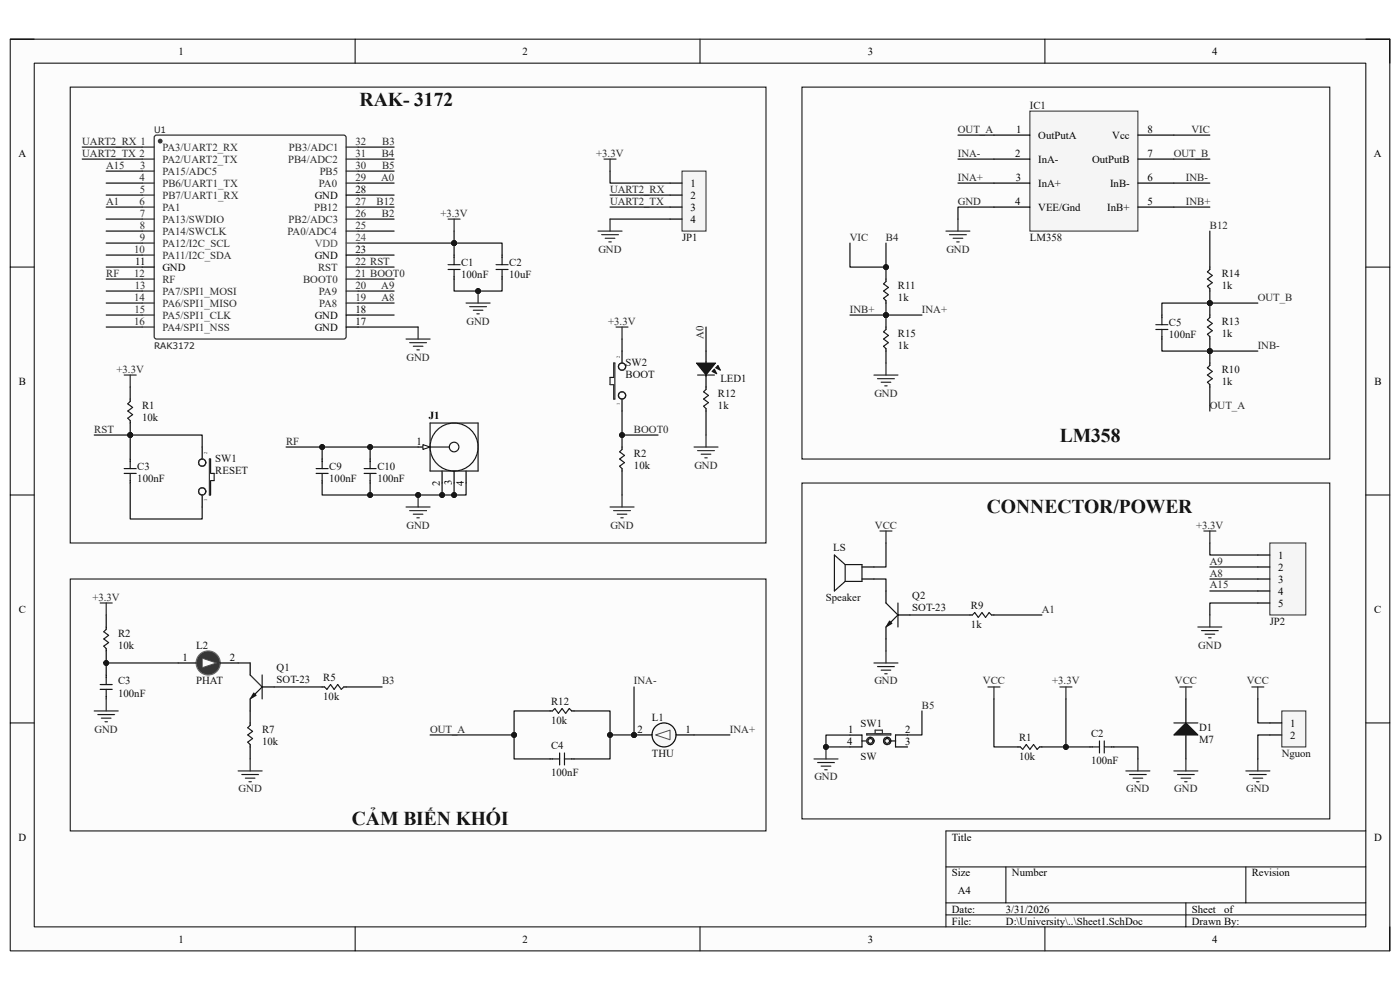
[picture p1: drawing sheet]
<svg xmlns="http://www.w3.org/2000/svg" width="297mm" height="210mm" viewBox="0 0 297 210" stroke-linecap="round" stroke-linejoin="round" font-family="sans-serif">
<path d="M2.2 8.3h292.7v193.4h-292.7z" fill-rule="evenodd" fill="#fcfcfc"/>
<path d="M2.2 8.3h292.7v193.4h-292.7z" fill="none" stroke="#000" stroke-width=".21"/>
<path d="M7.3 13.4h282.5v183.2h-282.5z" fill-rule="evenodd" fill="#fcfcfc"/>
<g fill="none" stroke="#000" stroke-width=".21">
<path d="M2.2 8.3h5.1M7.3 13.4h282.5v183.2h-282.5zM14.9 18.5h147.6v96.7h-147.6zM75.3 8.3v5.1M148.5 8.3v5.1M170.1 18.5h112v78.9h-112zM221.7 8.3v5.1M289.8 8.3h5.1v5.1M2.2 56.7h5.1M289.8 56.7h5.1M2.2 105h5.1M289.8 105h5.1"/>
<path d="M14.9 122.8h147.6v53.5h-147.6zM2.2 153.4h5.1M289.8 153.4h5.1M289.8 176.3h-89.1v20.3M75.3 196.6v5.1M148.5 196.6v5.1M200.7 183.9h89.1M200.7 191.5h89.1M200.7 194.1h89.1M213.4 183.9v7.6M221.7 196.6v5.1M251.6 191.5v5.1"/>
<path d="M264.3 183.9v7.6M294.9 196.6v5.1"/>
</g>
<path d="M95.1 57.2h2.5M95.1 56.1h2.5M96.3 54.6v1.5M96.3 57.2v1.5M105.2 57.2h2.6M105.2 56.1h2.6M106.5 54.6v1.5M106.5 57.2v1.5" fill="none" stroke="#1c1c1c" stroke-width=".25"/>
<path d="M96.3 54.1v.5M96.3 58.7v.5M106.5 54.1v.5M106.5 58.7v.5" fill="none" stroke="#000" stroke-width=".25"/>
<path d="M95.1 46.5h2.5M96.3 46.5v2.5M98.9 64.3h5.1M99.6 65.1h3.6M100.4 65.8h2M101.2 66.6h.5M101.4 61.7v2.6" fill="none" stroke="#262626" stroke-width=".25"/>
<circle cx="101.4" cy="61.7" r=".51" fill="#0e0e0e"/>
<circle cx="101.4" cy="61.7" r=".51" fill="none" stroke="#0e0e0e" stroke-width=".21"/>
<g fill="none" stroke="#1c1c1c" stroke-width=".25">
<circle cx="96.3" cy="94.8" r="5.1"/>
<circle cx="96.3" cy="94.8" r="1.02"/>
</g>
<path d="M88.7 94.8h2.5" fill="none" stroke="#000" stroke-width=".25"/>
<path d="M89.7 94.3l1.5 .5-1.5 .5z" fill="#fbfbfb"/>
<path d="M89.7 94.3l1.5 .5-1.5 .5z" fill="none" stroke="#000" stroke-width=".21"/>
<path d="M68.3 97.4v.5M78.5 97.4v.5M93.8 99.9v2.6M96.3 99.9v2.6M98.9 99.9v2.6M68.3 102v.5M78.5 102v.5" fill="none" stroke="#000" stroke-width=".25"/>
<path d="M67.1 99.4h2.5M68.3 97.9v1.5M77.2 99.4h2.6M78.5 97.9v1.5M91.2 89.7h10.2v10.2h-10.2zM91.2 94.8h4.1M67.1 100.4h2.5M68.3 100.4v1.6M77.2 100.4h2.6M78.5 100.4v1.6" fill="none" stroke="#1c1c1c" stroke-width=".25"/>
<path d="M86.2 107.6h5M86.9 108.3h3.6M87.7 109.1h2M88.4 109.8h.6M88.7 105v2.6" fill="none" stroke="#262626" stroke-width=".25"/>
<circle cx="88.7" cy="105" r=".51" fill="#0e0e0e"/>
<circle cx="88.7" cy="105" r=".51" fill="none" stroke="#0e0e0e" stroke-width=".21"/>
<path d="M33 28.7h39.9l.5 .2v42.5l-.2 .5h-40l-.4-.2-.1-42.5z" fill="none" stroke="#292929" stroke-width=".25"/>
<circle cx="34" cy="29.9" r=".38" fill="#292929"/>
<g fill="none" stroke="#292929" stroke-width=".25">
<path d="M30.2 31.2h2.5M30.2 33.8h2.5M30.2 36.3h2.5M30.2 38.8h2.5M73.4 31.2h2.6M73.4 33.8h2.6M73.4 36.3h2.6M73.4 38.8h2.6M30.2 41.4h2.5M30.2 43.9h2.5M30.2 46.5h2.5M30.2 49h2.5"/>
<path d="M30.2 51.6h2.5M30.2 54.1h2.5M30.2 59.2h2.5M73.4 43.9h2.6M73.4 46.5h2.6M73.4 49h2.6M73.4 59.2h2.6M73.4 56.7h2.6M30.2 61.7h2.5M30.2 64.3h2.5M30.2 66.8h2.5M30.2 69.4h2.5"/>
<path d="M73.4 61.7h2.6M73.4 64.3h2.6"/>
<circle cx="34" cy="29.9" r=".38"/>
</g>
<path d="M30.2 56.7h2.5M73.4 54.1h2.6M73.4 41.4h2.6M73.4 69.4h2.6M73.4 66.8h2.6" fill="none" stroke="#000" stroke-width=".25"/>
<path d="M73.4 51.6h2.6" fill="none" stroke="#4c4c4c" stroke-width=".25"/>
<path d="M218.5 23.6h22.9v25.4h-22.9z" fill-rule="evenodd" fill="#f5f5f5"/>
<path d="M218.5 23.6h22.9v25.4h-22.9z" fill="none" stroke="#262626" stroke-width=".21"/>
<path d="M210.9 28.7h7.6M210.9 33.8h7.6M210.9 38.8h7.6M241.4 28.7h7.6M241.4 33.8h7.6M241.4 38.8h7.6M210.9 43.9h7.6M241.4 43.9h7.6M132 94.8v.5M132 99.4v.5" fill="none" stroke="#000" stroke-width=".25"/>
<path d="M132 95.3l-.5 .5 1 .8-1 .8 1 .7-1 .8 .5 .5" fill="none" stroke="#1c1c1c" stroke-width=".25"/>
<path d="M130.7 69.4h2.5M132 69.4v2.5M129.4 107.6h5.1M130.2 108.3h3.5M130.9 109.1h2.1M131.7 109.8h.5M132 105v2.6" fill="none" stroke="#262626" stroke-width=".25"/>
<path d="M152.3 77.5l.5 1-1-.5z" fill="#1c1c1c"/>
<path d="M152.3 77.5l.5 1-1-.5z" fill="none" stroke="#1c1c1c" stroke-width=".21"/>
<path d="M151.1 78.8l.5-.5 .5 1z" fill="#1c1c1c"/>
<path d="M151.1 78.8l.5-.5 .5 1z" fill="none" stroke="#1c1c1c" stroke-width=".21"/>
<path d="M147.7 77h4.1l-2 2.6z" fill="#1c1c1c"/>
<path d="M147.7 77h4.1l-2 2.6z" fill="none" stroke="#1c1c1c" stroke-width=".21"/>
<path d="M148 79.6h3.6M149.8 76.8v.7M149.8 79.3v.5M26.3 99.4h2.6M27.6 85.2l-.5 .5 1 .7-1 .8 1 .8-1 .7 .5 .5M27.6 97.9v1.5M149.8 82.6l-.5 .5 1 .8-1 .8 1 .7-1 .8 .5 .5M26.3 100.4h2.6M27.6 100.4v1.6" fill="none" stroke="#1c1c1c" stroke-width=".25"/>
<path d="M132 74.5v2.5M149.8 74.5v2.5M149.8 79.6v3M27.6 84.6v.6M27.6 89.2v.5M27.6 97.4v.5M42.9 94.8v2.6M132 84.7v2.5M149.8 86.7v.5M27.6 102v.5M42.9 105v2.6" fill="none" stroke="#000" stroke-width=".25"/>
<g fill="none" stroke="#262626" stroke-width=".25">
<path d="M26.3 79.6h2.6M27.6 79.6v2.5M130.2 77h.2v7.7h-.2v-3.1h-.8v-1.5h.8zM44.4 97.4h.3v3h.7v1.6h-.7v3h-.3zM147.2 94.8h5.1M148 95.6h3.6M148.8 96.4h2M149.5 97.1h.5M149.8 92.3v2.5"/>
<circle cx="132" cy="77.8" r=".76"/>
<circle cx="42.9" cy="98.1" r=".76"/>
<circle cx="132" cy="83.9" r=".76"/>
<circle cx="42.9" cy="104.2" r=".76"/>
</g>
<path d="M144.7 36.3h5.1v12.7h-5.1z" fill-rule="evenodd" fill="#f5f5f5"/>
<path d="M144.7 36.3h5.1v12.7h-5.1z" fill="none" stroke="#262626" stroke-width=".21"/>
<path d="M142.1 38.8h2.6M142.1 41.4h2.6M142.1 43.9h2.6M142.1 46.5h2.6" fill="none" stroke="#000" stroke-width=".25"/>
<g fill="none" stroke="#262626" stroke-width=".25">
<path d="M128.1 33.8h2.6M129.4 33.8v2.5M126.9 49h5.1M127.6 49.8h3.6M128.4 50.5h2M129.2 51.3h.5M129.4 46.5v2.5M200.7 49h5.1M201.4 49.8h3.6M202.2 50.5h2M203 51.3h.5M203.2 46.5v2.5"/>
<path d="M86.2 71.9h5M86.9 72.7h3.6M87.7 73.5h2M88.4 74.2h.6M88.7 69.4v2.5"/>
</g>
<path d="M53.1 143.2l2.5 2.5-2 2.1M55.6 143.2v5.1" fill="none" stroke="#1c1c1c" stroke-width=".25"/>
<path d="M53.8 147l.5 .5-1.2 .8z" fill="#1c1c1c"/>
<path d="M53.8 147l.5 .5-1.2 .8z" fill="none" stroke="#1c1c1c" stroke-width=".21"/>
<path d="M22.5 133v.5M22.5 137.6v.5M22.5 143.2v.5M22.5 147.8v.5M53.1 140.6v2.6M53.1 148.3v2.5M53.1 153.4v.5M53.1 157.9v.6M55.6 145.7h2.6M68.3 145.7h.5M72.9 145.7h.5" fill="none" stroke="#000" stroke-width=".25"/>
<path d="M22.5 133.5l-.5 .5 1 .8-1 .8 1 .7-1 .8 .5 .5M21.3 145.2h2.5M21.3 146.2h2.5M22.5 143.7v1.5M22.5 146.2v1.6M53.1 153.9l-.5 .5 1 .7-1 .8 1 .8-1 .7 .5 .5M68.8 145.7l.6 .5 .7-1 .8 1 .7-1 .8 1 .5-.5" fill="none" stroke="#1c1c1c" stroke-width=".25"/>
<circle cx="44.2" cy="140.6" r="2.55" fill="#343434"/>
<circle cx="44.2" cy="140.6" r="2.55" fill="none" stroke="#676767" stroke-width=".25"/>
<path d="M42.9 139.6l3 1-3 1.1z" fill="#fbfbfb"/>
<path d="M42.9 139.6l3 1-3 1.1z" fill="none" stroke="#4c4c4c" stroke-width=".21"/>
<path d="M37.8 140.6h3.8M46.7 140.6h3.8" fill="none" stroke="#000" stroke-width=".25"/>
<path d="M21.3 127.9h2.5M22.5 127.9v2.6M20 150.8h5.1M20.7 151.6h3.6M21.5 152.3h2M22.3 153.1h.5M22.5 148.3v2.5M50.5 163.5h5.1M51.3 164.3h3.6M52.1 165.1h2M52.8 165.8h.5M53.1 161v2.5" fill="none" stroke="#262626" stroke-width=".25"/>
<path d="M269.4 115.2h7.6v15.3h-7.6z" fill-rule="evenodd" fill="#f5f5f5"/>
<path d="M269.4 115.2h7.6v15.3h-7.6z" fill="none" stroke="#262626" stroke-width=".21"/>
<path d="M266.8 117.7h2.6M266.8 120.3h2.6M266.8 122.8h2.6M266.8 125.4h2.6M266.8 127.9h2.6M180.3 155.9h2.5M180.3 158.5h2.6M190 155.9h2.5M190 158.5h2.5" fill="none" stroke="#000" stroke-width=".25"/>
<path d="M170.1 102.5h112v71.2h-112z" fill="none" stroke="#000" stroke-width=".21"/>
<path d="M182.9 157.2h1.2M182.9 155.9v2.6M185.1 157.3a.51 .51 0 0 0-.6-.6 .51 .51 0 0 0-.2 .9 .51 .51 0 0 0 .8-.3M188.7 157.3a.51 .51 0 0 0-.7-.6 .51 .51 0 0 0-.1 .9 .51 .51 0 0 0 .8-.3M188.7 157.2h1.3M190 155.9v2.6" fill="none" stroke="#1c1c1c" stroke-width=".25"/>
<g fill="none" stroke="#262626" stroke-width=".25">
<path d="M175.2 158.5v2.5M183.9 155.7h5.1v.2h-5.1zM185.7 155.7v-.8h1.5v.8M172.7 161h5.1M173.5 161.8h3.5M174.2 162.5h2.1M175 163.3h.5"/>
<circle cx="184.6" cy="157.2" r=".76"/>
<circle cx="188.2" cy="157.2" r=".76"/>
</g>
<circle cx="175.2" cy="158.5" r=".51" fill="#0e0e0e"/>
<circle cx="175.2" cy="158.5" r=".51" fill="none" stroke="#0e0e0e" stroke-width=".21"/>
<path d="M116.7 150.8h.5M121.3 150.8h.5M116.7 161h.5M121.3 161h.5" fill="none" stroke="#000" stroke-width=".25"/>
<path d="M117.2 150.8l.5-.5 .8 1 .7-1 .8 1 .8-1 .5 .5M118.7 159.7v2.6M119.8 159.7v2.6M117.2 161h1.5M119.8 161h1.5" fill="none" stroke="#1c1c1c" stroke-width=".25"/>
<circle cx="134.5" cy="155.9" r=".51" fill="#0e0e0e"/>
<circle cx="134.5" cy="155.9" r=".51" fill="none" stroke="#0e0e0e" stroke-width=".21"/>
<circle cx="140.9" cy="155.9" r="2.55" fill="#f8f8f8"/>
<circle cx="140.9" cy="155.9" r="2.55" fill="none" stroke="#000" stroke-width=".25"/>
<path d="M139.1 155.9l3-1v2z" fill="#fbfbfb"/>
<path d="M139.1 155.9l3-1v2z" fill="none" stroke="#4c4c4c" stroke-width=".21"/>
<path d="M134.5 155.9h3.8M143.4 155.9h3.8" fill="none" stroke="#000" stroke-width=".25"/>
<circle cx="134.5" cy="155.9" r=".51" fill="#0e0e0e"/>
<circle cx="134.5" cy="155.9" r=".51" fill="none" stroke="#0e0e0e" stroke-width=".21"/>
<path d="M188 59.2v.5M256.7 56.7v.5M188 63.8v.5M188 69.4v.5M188 74v.5M246.5 66.8v.6M246.5 71.4v.5M256.7 61.2v.5M256.7 66.8v.6M256.7 71.4v.5M256.7 77v.5M256.7 81.6v.5" fill="none" stroke="#000" stroke-width=".25"/>
<path d="M188 59.7l-.5 .5 1 .8-1 .7 1 .8-1 .8 .5 .5M256.7 57.2l-.5 .5 1 .7-1 .8 1 .8-1 .7 .5 .5M188 69.9l-.5 .5 1 .8-1 .7 1 .8-1 .8 .5 .5M245.2 68.9h2.6M245.2 69.9h2.6M246.5 67.4v1.5M246.5 69.9v1.5M256.7 67.4l-.5 .5 1 .7-1 .8 1 .7-1 .8 .5 .5M256.7 77.5l-.5 .5 1 .8-1 .8 1 .7-1 .8 .5 .5" fill="none" stroke="#1c1c1c" stroke-width=".25"/>
<path d="M185.4 79.6h5.1M188 77v2.6M186.2 80.3h3.5M186.9 81.1h2.1M187.7 81.9h.5M255.4 112.6h2.5M256.7 112.6v2.6M254.1 133h5.1M254.9 133.8h3.6M255.7 134.5h2M256.4 135.3h.5M256.7 130.5v2.5" fill="none" stroke="#262626" stroke-width=".25"/>
<path d="M271.9 150.8h5.1v7.7h-5.1z" fill-rule="evenodd" fill="#f5f5f5"/>
<path d="M271.9 150.8h5.1v7.7h-5.1z" fill="none" stroke="#262626" stroke-width=".21"/>
<path d="M251.6 148.3v5.1M251.6 155.9v5.1M269.4 153.4h2.5M269.4 155.9h2.5" fill="none" stroke="#000" stroke-width=".25"/>
<path d="M265.6 145.7h2.5M266.8 145.7v2.6M264.3 163.5h5.1M265.1 164.3h3.5M265.8 165.1h2.1M266.6 165.8h.5M266.8 161v2.5" fill="none" stroke="#262626" stroke-width=".25"/>
<path d="M249 155.9l2.6-2.5 2.5 2.5z" fill="#1c1c1c"/>
<path d="M188 127.9l2.5 2.6-2 2M190.5 127.9v5.1M216.5 158.5l.5 .5 .7-1.1 .8 1.1 .8-1.1 .7 1.1 .5-.5M231.7 158.5h1.6M233.3 157.2v2.5M234.3 158.5h1.5M234.3 157.2v2.5M249 155.9l2.6-2.5 2.5 2.5zM249 153.4h5.1" fill="none" stroke="#1c1c1c" stroke-width=".25"/>
<g fill="none" stroke="#262626" stroke-width=".25">
<path d="M209.6 145.7h2.5M210.9 145.7v2.6M224.9 145.7h2.5M226.1 145.7v2.6M250.3 145.7h2.6M251.6 145.7v2.6M238.9 163.5h5M239.6 164.3h3.6M240.4 165.1h2M241.2 165.8h.5M241.4 161v2.5M249 163.5h5.1"/>
<path d="M249.8 164.3h3.6M250.6 165.1h2M251.3 165.8h.5M251.6 161v2.5"/>
</g>
<path d="M216 158.5h.5M220.5 158.5h.5M231.2 158.5h.5M235.8 158.5h.5" fill="none" stroke="#000" stroke-width=".25"/>
<path d="M188.7 131.7l.5 .5-1.2 .8z" fill="#1c1c1c"/>
<path d="M188.7 131.7l.5 .5-1.2 .8z" fill="none" stroke="#1c1c1c" stroke-width=".21"/>
<path d="M182.9 122.8h2.5M182.9 120.3h2.5M188 125.4v2.5M188 133v2.6M190.5 130.5h2.6M205.8 130.5h.5M210.4 130.5h.5" fill="none" stroke="#000" stroke-width=".25"/>
<path d="M179.3 119.8l-2.3-2.1v7.7l2.3-2.1M179.3 119.8v3.5M179.3 119.8h3.6v3.5h-3.6M206.3 130.5l.5-.5 .7 1 .8-1 .8 1 .7-1 .6 .5" fill="none" stroke="#1c1c1c" stroke-width=".25"/>
<path d="M186.7 112.6h2.5M188 112.6v2.6M188 138.1v2.5M185.4 140.6h5.1M186.2 141.4h3.5M186.9 142.2h2.1M187.7 142.9h.5" fill="none" stroke="#262626" stroke-width=".25"/>
<path d="M96.3 59.2v2.5h10.2v-2.5" fill="none" stroke="#0e0e0e" stroke-width=".25"/>
<circle cx="101.4" cy="61.7" r=".51" fill="#0e0e0e"/>
<circle cx="101.4" cy="61.7" r=".51" fill="none" stroke="#0e0e0e" stroke-width=".21"/>
<path d="M68.3 97.4v-2.6h10.2v2.6" fill="none" stroke="#0e0e0e" stroke-width=".25"/>
<circle cx="68.3" cy="94.8" r=".51" fill="#0e0e0e"/>
<circle cx="68.3" cy="94.8" r=".51" fill="none" stroke="#0e0e0e" stroke-width=".21"/>
<circle cx="78.5" cy="94.8" r=".51" fill="#0e0e0e"/>
<circle cx="78.5" cy="94.8" r=".51" fill="none" stroke="#0e0e0e" stroke-width=".21"/>
<path d="M68.3 102.5v2.5h10.2v-2.5" fill="none" stroke="#0e0e0e" stroke-width=".25"/>
<circle cx="78.5" cy="105" r=".51" fill="#0e0e0e"/>
<circle cx="78.5" cy="105" r=".51" fill="none" stroke="#0e0e0e" stroke-width=".21"/>
<path d="M78.5 94.8h10.2" fill="none" stroke="#0e0e0e" stroke-width=".25"/>
<circle cx="78.5" cy="94.8" r=".51" fill="#0e0e0e"/>
<circle cx="78.5" cy="94.8" r=".51" fill="none" stroke="#0e0e0e" stroke-width=".21"/>
<path d="M93.8 102.5v2.5h-15.3" fill="none" stroke="#0e0e0e" stroke-width=".25"/>
<circle cx="78.5" cy="105" r=".51" fill="#0e0e0e"/>
<circle cx="78.5" cy="105" r=".51" fill="none" stroke="#0e0e0e" stroke-width=".21"/>
<circle cx="88.7" cy="105" r=".51" fill="#0e0e0e"/>
<circle cx="88.7" cy="105" r=".51" fill="none" stroke="#0e0e0e" stroke-width=".21"/>
<circle cx="93.8" cy="105" r=".51" fill="#0e0e0e"/>
<circle cx="93.8" cy="105" r=".51" fill="none" stroke="#0e0e0e" stroke-width=".21"/>
<path d="M96.3 102.5v2.5h-2.5" fill="none" stroke="#0e0e0e" stroke-width=".25"/>
<circle cx="93.8" cy="105" r=".51" fill="#0e0e0e"/>
<circle cx="93.8" cy="105" r=".51" fill="none" stroke="#0e0e0e" stroke-width=".21"/>
<circle cx="96.3" cy="105" r=".51" fill="#0e0e0e"/>
<circle cx="96.3" cy="105" r=".51" fill="none" stroke="#0e0e0e" stroke-width=".21"/>
<path d="M98.9 102.5v2.5h-2.6" fill="none" stroke="#0e0e0e" stroke-width=".25"/>
<circle cx="96.3" cy="105" r=".51" fill="#0e0e0e"/>
<circle cx="96.3" cy="105" r=".51" fill="none" stroke="#0e0e0e" stroke-width=".21"/>
<path d="M60.7 94.8h7.6" fill="none" stroke="#0e0e0e" stroke-width=".25"/>
<circle cx="68.3" cy="94.8" r=".51" fill="#0e0e0e"/>
<circle cx="68.3" cy="94.8" r=".51" fill="none" stroke="#0e0e0e" stroke-width=".21"/>
<path d="M96.3 49v2.6h10.2v2.5" fill="none" stroke="#0e0e0e" stroke-width=".25"/>
<circle cx="96.3" cy="51.6" r=".51" fill="#0e0e0e"/>
<circle cx="96.3" cy="51.6" r=".51" fill="none" stroke="#0e0e0e" stroke-width=".21"/>
<path d="M76 51.6h20.3" fill="none" stroke="#0e0e0e" stroke-width=".25"/>
<circle cx="96.3" cy="51.6" r=".51" fill="#0e0e0e"/>
<circle cx="96.3" cy="51.6" r=".51" fill="none" stroke="#0e0e0e" stroke-width=".21"/>
<path d="M96.3 51.6v2.5" fill="none" stroke="#0e0e0e" stroke-width=".25"/>
<circle cx="96.3" cy="51.6" r=".51" fill="#0e0e0e"/>
<circle cx="96.3" cy="51.6" r=".51" fill="none" stroke="#0e0e0e" stroke-width=".21"/>
<g fill="none" stroke="#0e0e0e" stroke-width=".25">
<path d="M22.5 36.3h7.7M22.5 38.8h7.7M76 36.3h7.6M76 38.8h7.6M76 33.8h7.6M76 31.2h7.6M22.5 41.4h7.7M22.5 43.9h7.7M22.5 46.5h7.7M22.5 49h7.7M22.5 51.6h7.7M22.5 54.1h7.7"/>
<path d="M22.5 56.7h7.7M22.5 59.2h7.7M76 41.4h7.6M76 43.9h7.6M76 46.5h7.6M76 49h7.6M76 54.1h7.6M76 56.7h7.6M76 59.2h7.6M22.5 61.7h7.7M22.5 64.3h7.7M22.5 66.8h7.7"/>
<path d="M22.5 69.4h7.7M76 61.7h7.6M76 64.3h7.6M76 66.8h7.6M132 71.9v2.6M132 99.9v5.1M132 92.3h7.6"/>
</g>
<circle cx="132" cy="92.3" r=".51" fill="#0e0e0e"/>
<circle cx="132" cy="92.3" r=".51" fill="none" stroke="#0e0e0e" stroke-width=".21"/>
<path d="M149.8 69.4v5.1M42.9 94.8v-2.5h-15.3v5.1M149.8 87.2v5.1" fill="none" stroke="#0e0e0e" stroke-width=".25"/>
<circle cx="27.6" cy="92.3" r=".51" fill="#0e0e0e"/>
<circle cx="27.6" cy="92.3" r=".51" fill="none" stroke="#0e0e0e" stroke-width=".21"/>
<path d="M27.6 89.7v2.6M27.6 102.5v7.6h15.3v-2.5" fill="none" stroke="#0e0e0e" stroke-width=".25"/>
<circle cx="27.6" cy="92.3" r=".51" fill="#0e0e0e"/>
<circle cx="27.6" cy="92.3" r=".51" fill="none" stroke="#0e0e0e" stroke-width=".21"/>
<path d="M129.4 36.3v2.5h12.7M129.4 46.5h12.7M129.4 43.9h12.7M129.4 41.4h12.7M76 69.4h12.7M20 92.3h7.6M27.6 82.1v2.5" fill="none" stroke="#0e0e0e" stroke-width=".25"/>
<circle cx="27.6" cy="92.3" r=".51" fill="#0e0e0e"/>
<circle cx="27.6" cy="92.3" r=".51" fill="none" stroke="#0e0e0e" stroke-width=".21"/>
<path d="M17.4 31.2h12.8M17.4 33.8h12.8M203.2 33.8h7.7M203.2 28.7h7.7M203.2 38.8h7.7M249 33.8h7.7M249 38.8h7.7M210.9 43.9h-7.7v2.6M249 43.9h7.7M37.8 140.6h-15.3v2.6M50.5 140.6h2.6" fill="none" stroke="#0e0e0e" stroke-width=".25"/>
<circle cx="22.5" cy="140.6" r=".51" fill="#0e0e0e"/>
<circle cx="22.5" cy="140.6" r=".51" fill="none" stroke="#0e0e0e" stroke-width=".21"/>
<path d="M22.5 138.1v2.5" fill="none" stroke="#0e0e0e" stroke-width=".25"/>
<circle cx="22.5" cy="140.6" r=".51" fill="#0e0e0e"/>
<circle cx="22.5" cy="140.6" r=".51" fill="none" stroke="#0e0e0e" stroke-width=".21"/>
<path d="M132 87.2v7.6M22.5 130.5v2.5M256.7 120.3h10.1M256.7 122.8h10.1M256.7 125.4h10.1M53.1 150.8v2.6M53.1 158.5v2.5M58.2 145.7h10.1M73.4 145.7h7.7" fill="none" stroke="#0e0e0e" stroke-width=".25"/>
<circle cx="132" cy="92.3" r=".51" fill="#0e0e0e"/>
<circle cx="132" cy="92.3" r=".51" fill="none" stroke="#0e0e0e" stroke-width=".21"/>
<path d="M180.3 155.9h-5.1v2.6h5.1" fill="none" stroke="#0e0e0e" stroke-width=".25"/>
<circle cx="175.2" cy="158.5" r=".51" fill="#0e0e0e"/>
<circle cx="175.2" cy="158.5" r=".51" fill="none" stroke="#0e0e0e" stroke-width=".21"/>
<path d="M121.8 150.8h7.6v10.2h-7.6" fill="none" stroke="#0e0e0e" stroke-width=".25"/>
<circle cx="129.4" cy="155.9" r=".51" fill="#0e0e0e"/>
<circle cx="129.4" cy="155.9" r=".51" fill="none" stroke="#0e0e0e" stroke-width=".21"/>
<path d="M256.7 61.7v2.6h-10.2v2.5" fill="none" stroke="#0e0e0e" stroke-width=".25"/>
<circle cx="256.7" cy="64.3" r=".51" fill="#0e0e0e"/>
<circle cx="256.7" cy="64.3" r=".51" fill="none" stroke="#0e0e0e" stroke-width=".21"/>
<path d="M256.7 64.3v2.5" fill="none" stroke="#0e0e0e" stroke-width=".25"/>
<circle cx="256.7" cy="64.3" r=".51" fill="#0e0e0e"/>
<circle cx="256.7" cy="64.3" r=".51" fill="none" stroke="#0e0e0e" stroke-width=".21"/>
<path d="M246.5 71.9v2.6h10.2" fill="none" stroke="#0e0e0e" stroke-width=".25"/>
<circle cx="256.7" cy="74.5" r=".51" fill="#0e0e0e"/>
<circle cx="256.7" cy="74.5" r=".51" fill="none" stroke="#0e0e0e" stroke-width=".21"/>
<path d="M188 74.5v2.5M256.7 64.3h10.1" fill="none" stroke="#0e0e0e" stroke-width=".25"/>
<circle cx="256.7" cy="64.3" r=".51" fill="#0e0e0e"/>
<circle cx="256.7" cy="64.3" r=".51" fill="none" stroke="#0e0e0e" stroke-width=".21"/>
<path d="M256.7 74.5h10.1" fill="none" stroke="#0e0e0e" stroke-width=".25"/>
<circle cx="256.7" cy="74.5" r=".51" fill="#0e0e0e"/>
<circle cx="256.7" cy="74.5" r=".51" fill="none" stroke="#0e0e0e" stroke-width=".21"/>
<path d="M188 66.8h7.6" fill="none" stroke="#0e0e0e" stroke-width=".25"/>
<circle cx="188" cy="66.8" r=".51" fill="#0e0e0e"/>
<circle cx="188" cy="66.8" r=".51" fill="none" stroke="#0e0e0e" stroke-width=".21"/>
<path d="M256.7 71.9v5.1M256.7 82.1v5.1" fill="none" stroke="#0e0e0e" stroke-width=".25"/>
<circle cx="256.7" cy="74.5" r=".51" fill="#0e0e0e"/>
<circle cx="256.7" cy="74.5" r=".51" fill="none" stroke="#0e0e0e" stroke-width=".21"/>
<path d="M188 66.8v2.6" fill="none" stroke="#0e0e0e" stroke-width=".25"/>
<circle cx="188" cy="66.8" r=".51" fill="#0e0e0e"/>
<circle cx="188" cy="66.8" r=".51" fill="none" stroke="#0e0e0e" stroke-width=".21"/>
<path d="M188 64.3v2.5h-7.7" fill="none" stroke="#0e0e0e" stroke-width=".25"/>
<circle cx="188" cy="66.8" r=".51" fill="#0e0e0e"/>
<circle cx="188" cy="66.8" r=".51" fill="none" stroke="#0e0e0e" stroke-width=".21"/>
<path d="M256.7 115.2v2.5h10.1M266.8 127.9h-10.1v2.6M210.9 148.3v10.2h5.1M226.1 148.3v10.2M236.3 158.5h5.1v2.5M266.8 148.3v5.1h2.6M269.4 155.9h-2.6v5.1" fill="none" stroke="#0e0e0e" stroke-width=".25"/>
<circle cx="226.1" cy="158.5" r=".51" fill="#0e0e0e"/>
<circle cx="226.1" cy="158.5" r=".51" fill="none" stroke="#0e0e0e" stroke-width=".21"/>
<path d="M221 158.5h10.2" fill="none" stroke="#0e0e0e" stroke-width=".25"/>
<circle cx="226.1" cy="158.5" r=".51" fill="#0e0e0e"/>
<circle cx="226.1" cy="158.5" r=".51" fill="none" stroke="#0e0e0e" stroke-width=".21"/>
<path d="M188 51.6v7.6M188 115.2v5.1h-2.6M185.4 122.8h2.6v2.6M188 135.6v2.5M193.1 130.5h12.7M210.9 130.5h10.1M147.2 155.9h7.7M195.6 150.8v5.1h-3.1" fill="none" stroke="#0e0e0e" stroke-width=".25"/>
<circle cx="188" cy="56.7" r=".51" fill="#0e0e0e"/>
<circle cx="188" cy="56.7" r=".51" fill="none" stroke="#0e0e0e" stroke-width=".21"/>
<path d="M256.7 49v7.7M91.2 155.9h17.9" fill="none" stroke="#0e0e0e" stroke-width=".25"/>
<circle cx="109.1" cy="155.9" r=".51" fill="#0e0e0e"/>
<circle cx="109.1" cy="155.9" r=".51" fill="none" stroke="#0e0e0e" stroke-width=".21"/>
<path d="M116.7 150.8h-7.6v10.2h7.6" fill="none" stroke="#0e0e0e" stroke-width=".25"/>
<circle cx="109.1" cy="155.9" r=".51" fill="#0e0e0e"/>
<circle cx="109.1" cy="155.9" r=".51" fill="none" stroke="#0e0e0e" stroke-width=".21"/>
<path d="M134.5 145.7v10.2h-5.1" fill="none" stroke="#0e0e0e" stroke-width=".25"/>
<circle cx="129.4" cy="155.9" r=".51" fill="#0e0e0e"/>
<circle cx="129.4" cy="155.9" r=".51" fill="none" stroke="#0e0e0e" stroke-width=".21"/>
<circle cx="134.5" cy="155.9" r=".51" fill="#0e0e0e"/>
<circle cx="134.5" cy="155.9" r=".51" fill="none" stroke="#0e0e0e" stroke-width=".21"/>
<path d="M180.3 51.6v5.1h7.7" fill="none" stroke="#0e0e0e" stroke-width=".25"/>
<circle cx="188" cy="56.7" r=".51" fill="#0e0e0e"/>
<circle cx="188" cy="56.7" r=".51" fill="none" stroke="#0e0e0e" stroke-width=".21"/>
<path d="M249 28.7h7.7" fill="none" stroke="#0e0e0e" stroke-width=".25"/>
<g font-size="4.1" fill="#0e0e0e">
<text x="76.3" y="22.4">RAK- 3172</text>
<text x="224.8" y="93.7">LM358</text>
<text x="209.3" y="108.9">CONNECTOR/POWER</text>
<text x="74.6" y="175.1">CẢM BIẾN KHÓI</text>
</g>
<g font-size="2.3">
<text x="37.9" y="11.6">1</text>
<text x="110.9" y="11.6">2</text>
<text x="184.1" y="11.6">3</text>
<text x="257.2" y="11.6">4</text>
<text x="215.6" y="28.2">1</text>
<text x="220.3" y="29.4">OutPutA</text>
<text x="236" y="29.4">Vcc</text>
<text x="243.4" y="28.2">8</text>
<text x="3.9" y="33.2">A</text>
<text x="215.4" y="33.2">2</text>
<text x="220.3" y="34.5">InA-</text>
<text x="231.7" y="34.5">OutPutB</text>
<text x="243.4" y="33.2">7</text>
<text x="291.5" y="33.2">A</text>
<text x="75.4" y="40.9">28</text>
<text x="146.5" y="39.6">1</text>
<text x="215.5" y="38.3">3</text>
<text x="220.3" y="39.6">InA+</text>
<text x="235.5" y="39.6">InB-</text>
<text x="243.4" y="38.3">6</text>
<text x="66.8" y="42.2">GND</text>
<text x="146.5" y="42.2">2</text>
<text x="146.5" y="44.7">3</text>
<text x="146.5" y="47.2">4</text>
<text x="215.4" y="43.4">4</text>
<text x="220.3" y="44.7">VEE/Gnd</text>
<text x="234.9" y="44.7">InB+</text>
<text x="243.4" y="43.4">5</text>
<text x="75.4" y="53.6">23</text>
<text x="28.7" y="56.1">11</text>
<text x="34.5" y="57.4">GND</text>
<text x="66.8" y="54.9">GND</text>
<text x="66.8" y="70.1">GND</text>
<text x="66.8" y="67.6">GND</text>
<text x="75.4" y="68.9">17</text>
<text x="75.4" y="66.3">18</text>
<text x="4" y="81.6">B</text>
<text x="291.6" y="81.6">B</text>
<text x="91" y="89">J1</text>
<text x="88.3" y="94.3">1</text>
<text x="93.3" y="103" transform="rotate(-90 93.3 103)">2</text>
<text x="95.8" y="102.9" transform="rotate(-90 95.8 102.9)">3</text>
<text x="98.4" y="103" transform="rotate(-90 98.4 103)">4</text>
<text x="271.1" y="118.5">1</text>
<text x="271.1" y="121">2</text>
<text x="271.1" y="123.6">3</text>
<text x="4" y="130">C</text>
<text x="271.1" y="126.2">4</text>
<text x="271.1" y="128.7">5</text>
<text x="291.5" y="130">C</text>
<text x="38.7" y="140.1">1</text>
<text x="48.7" y="140.1">2</text>
<text x="135.2" y="155.4">2</text>
<text x="145.5" y="155.4">1</text>
<text x="179.9" y="155.4">1</text>
<text x="192" y="155.4">2</text>
<text x="273.7" y="154.1">1</text>
<text x="179.7" y="157.9">4</text>
<text x="192" y="157.9">3</text>
<text x="273.7" y="156.7">2</text>
<text x="3.9" y="178.3">D</text>
<text x="201.9" y="178.3">Title</text>
<text x="291.5" y="178.3">D</text>
<text x="201.9" y="185.9">Size</text>
<text x="214.7" y="185.9">Number</text>
<text x="265.6" y="185.9">Revision</text>
<text x="203.2" y="189.7">A4</text>
<text x="201.9" y="193.6">Date:</text>
<text x="201.9" y="196.1">File:</text>
<text x="213.4" y="193.6">3/31/2026</text>
<text x="213.4" y="196.1">D:\University\..\Sheet1.SchDoc</text>
<text x="252.9" y="196.1">Drawn By:</text>
<text x="252.9" y="193.6">Sheet</text>
<text x="259.7" y="193.6">of</text>
<text x="37.9" y="199.9">1</text>
<text x="110.9" y="199.9">2</text>
<text x="184.1" y="199.9">3</text>
<text x="257.2" y="199.9">4</text>
</g>
<g font-size="2.3" fill="#0e0e0e">
<text x="218.5" y="23.1">IC1</text>
<text x="144.7" y="51.1">JP1</text>
<text x="218.5" y="51.1">LM358</text>
<text x="97.8" y="56.4">C1</text>
<text x="97.8" y="58.9">100nF</text>
<text x="108" y="56.4">C2</text>
<text x="108" y="58.9">10uF</text>
<text x="259.2" y="58.7">R14</text>
<text x="190.5" y="61.3">R11</text>
<text x="190.5" y="63.8">1k</text>
<text x="259.2" y="61.3">1k</text>
<text x="190.5" y="71.4">R15</text>
<text x="248" y="69.1">C5</text>
<text x="248" y="71.7">100nF</text>
<text x="259.2" y="68.9">R13</text>
<text x="259.2" y="71.4">1k</text>
<text x="132.7" y="77.6">SW2</text>
<text x="190.5" y="74">1k</text>
<text x="132.7" y="80.1">BOOT</text>
<text x="152.8" y="81.1">LED1</text>
<text x="259.2" y="79">R10</text>
<text x="259.2" y="81.6">1k</text>
<text x="30.1" y="86.7">R1</text>
<text x="30.1" y="89.2">10k</text>
<text x="152.3" y="84.2">R12</text>
<text x="152.3" y="86.7">1k</text>
<text x="29.1" y="99.7">C3</text>
<text x="45.7" y="98">SW1</text>
<text x="45.7" y="100.5">RESET</text>
<text x="69.8" y="99.7">C9</text>
<text x="80.1" y="99.7">C10</text>
<text x="134.5" y="96.9">R2</text>
<text x="134.5" y="99.4">10k</text>
<text x="29.1" y="102.2">100nF</text>
<text x="69.8" y="102.2">100nF</text>
<text x="80.1" y="102.2">100nF</text>
<text x="176.7" y="117">LS</text>
<text x="175.2" y="127.4">Speaker</text>
<text x="193.5" y="127.2">Q2</text>
<text x="193.5" y="129.7">SOT-23</text>
<text x="206" y="129.2">R9</text>
<text x="25.1" y="135">R2</text>
<text x="25.1" y="137.6">10k</text>
<text x="41.6" y="137.6">L2</text>
<text x="206" y="133.3">1k</text>
<text x="269.4" y="132.5">JP2</text>
<text x="58.7" y="142.4">Q1</text>
<text x="25.1" y="145.2">C3</text>
<text x="25.1" y="147.8">100nF</text>
<text x="41.6" y="145.2">PHAT</text>
<text x="58.7" y="144.9">SOT-23</text>
<text x="68.6" y="144.4">R5</text>
<text x="68.6" y="148.5">10k</text>
<text x="116.9" y="149.6">R12</text>
<text x="55.6" y="155.4">R7</text>
<text x="116.9" y="153.6">10k</text>
<text x="138.3" y="152.9">L1</text>
<text x="182.6" y="154.1">SW1</text>
<text x="254.4" y="155.2">D1</text>
<text x="55.6" y="157.9">10k</text>
<text x="116.9" y="159">C4</text>
<text x="138.3" y="160.5">THU</text>
<text x="182.6" y="161.2">SW</text>
<text x="216.2" y="157.2">R1</text>
<text x="216.2" y="161.2">10k</text>
<text x="231.5" y="156.4">C2</text>
<text x="254.4" y="157.7">M7</text>
<text x="271.9" y="160.5">Nguon</text>
<text x="116.9" y="164.5">100nF</text>
<text x="231.5" y="162">100nF</text>
</g>
<g font-size="2.3" fill="#262626">
<text x="203.2" y="28.2">OUT_A</text>
<text x="252.8" y="28.2">VIC</text>
<text x="17.4" y="30.7">UART2_RX 1</text>
<text x="17.4" y="33.2">UART2_TX 2</text>
<text x="22.5" y="35.8">A15</text>
<text x="81" y="33.2">B4</text>
<text x="81.1" y="35.8">B5</text>
<text x="81.1" y="30.7">B3</text>
<text x="126.5" y="33.2">+3.3V</text>
<text x="203.2" y="33.2">INA-</text>
<text x="249" y="33.2">OUT_B</text>
<text x="80.9" y="38.3">A0</text>
<text x="129.4" y="40.9">UART2_RX</text>
<text x="203.2" y="38.3">INA+</text>
<text x="251.6" y="38.3">INB-</text>
<text x="22.5" y="43.4">A1</text>
<text x="79.9" y="43.4">B12</text>
<text x="81" y="46">B2</text>
<text x="93.4" y="46">+3.3V</text>
<text x="129.4" y="43.4">UART2_TX</text>
<text x="203.2" y="43.4">GND</text>
<text x="251.6" y="43.4">INB+</text>
<text x="127" y="53.6">GND</text>
<text x="180.3" y="51.1">VIC</text>
<text x="188" y="51.1">B4</text>
<text x="200.8" y="53.6">GND</text>
<text x="256.7" y="48.5">B12</text>
<text x="22.5" y="58.7">RF</text>
<text x="80.9" y="61.3">A9</text>
<text x="80.9" y="63.8">A8</text>
<text x="266.8" y="63.8">OUT_B</text>
<text x="99" y="68.9">GND</text>
<text x="129" y="68.9">+3.3V</text>
<text x="149.3" y="71.9" transform="rotate(-90 149.3 71.9)">A0</text>
<text x="180.3" y="66.3">INB+</text>
<text x="195.6" y="66.3">INA+</text>
<text x="86.2" y="76.5">GND</text>
<text x="266.8" y="74">INB-</text>
<text x="24.7" y="79">+3.3V</text>
<text x="185.5" y="84.2">GND</text>
<text x="256.7" y="86.7">OUT_A</text>
<text x="20" y="91.8">RST</text>
<text x="60.7" y="94.3">RF</text>
<text x="134.5" y="91.8">BOOT0</text>
<text x="147.3" y="99.4">GND</text>
<text x="86.2" y="112.1">GND</text>
<text x="129.5" y="112.1">GND</text>
<text x="185.6" y="112.1">VCC</text>
<text x="253.7" y="112.1">+3.3V</text>
<text x="256.7" y="119.8">A9</text>
<text x="256.7" y="122.3">A8</text>
<text x="256.7" y="124.8">A15</text>
<text x="19.6" y="127.4">+3.3V</text>
<text x="221" y="130">A1</text>
<text x="254.2" y="137.6">GND</text>
<text x="81.1" y="145.2">B3</text>
<text x="134.5" y="145.2">INA-</text>
<text x="185.5" y="145.2">GND</text>
<text x="208.5" y="145.2">VCC</text>
<text x="223.2" y="145.2">+3.3V</text>
<text x="249.3" y="145.2">VCC</text>
<text x="264.5" y="145.2">VCC</text>
<text x="20.1" y="155.4">GND</text>
<text x="91.2" y="155.4">OUT_A</text>
<text x="154.9" y="155.4">INA+</text>
<text x="195.6" y="150.3">B5</text>
<text x="172.8" y="165.6">GND</text>
<text x="50.6" y="168.1">GND</text>
<text x="238.9" y="168.1">GND</text>
<text x="249.1" y="168.1">GND</text>
<text x="264.4" y="168.1">GND</text>
</g>
<g font-size="2.3" fill="#292929">
<text x="29.7" y="35.8">3</text>
<text x="34.5" y="32">PA3/UART2_RX</text>
<text x="34.5" y="34.5">PA2/UART2_TX</text>
<text x="61.1" y="34.5">PB4/ADC2</text>
<text x="61.3" y="32">PB3/ADC1</text>
<text x="75.4" y="35.8">30</text>
<text x="75.4" y="33.2">31</text>
<text x="75.4" y="30.7">32</text>
<text x="29.6" y="38.3">4</text>
<text x="29.7" y="40.9">5</text>
<text x="34.5" y="37">PA15/ADC5</text>
<text x="34.5" y="39.6">PB6/UART1_TX</text>
<text x="67.6" y="39.6">PA0</text>
<text x="67.8" y="37">PB5</text>
<text x="75.4" y="38.3">29</text>
<text x="29.6" y="43.4">6</text>
<text x="29.6" y="46">7</text>
<text x="34.5" y="42.2">PB7/UART1_RX</text>
<text x="34.5" y="44.7">PA1</text>
<text x="34.5" y="47.2">PA13/SWDIO</text>
<text x="61.2" y="47.2">PB2/ADC3</text>
<text x="66.6" y="44.7">PB12</text>
<text x="75.4" y="46">26</text>
<text x="75.4" y="43.4">27</text>
<text x="28.4" y="53.6">10</text>
<text x="29.6" y="48.5">8</text>
<text x="29.6" y="51.1">9</text>
<text x="34.5" y="49.8">PA14/SWCLK</text>
<text x="34.5" y="52.3">PA12/I2C_SCL</text>
<text x="61" y="49.8">PA0/ADC4</text>
<text x="75.4" y="48.5">25</text>
<text x="28.4" y="58.7">12</text>
<text x="34.5" y="54.9">PA11/I2C_SDA</text>
<text x="34.5" y="59.9">RF</text>
<text x="64.3" y="59.9">BOOT0</text>
<text x="67.5" y="57.4">RST</text>
<text x="75.4" y="58.7">21 BOOT0</text>
<text x="75.4" y="56.1">22 RST</text>
<text x="28.4" y="63.8">14</text>
<text x="28.6" y="61.3">13</text>
<text x="34.5" y="62.5">PA7/SPI1_MOSI</text>
<text x="34.5" y="65.1">PA6/SPI1_MISO</text>
<text x="67.6" y="62.5">PA9</text>
<text x="67.7" y="65.1">PA8</text>
<text x="75.4" y="63.8">19</text>
<text x="75.4" y="61.3">20</text>
<text x="28.4" y="68.9">16</text>
<text x="28.5" y="66.3">15</text>
<text x="34.5" y="67.6">PA5/SPI1_CLK</text>
<text x="34.5" y="70.1">PA4/SPI1_NSS</text>
</g>
<g font-size="2.3" fill="#4c4c4c">
<text x="66.8" y="52.3">VDD</text>
<text x="75.4" y="51.1">24</text>
</g>
<g font-size="1.9" fill="#1c1c1c">
<text x="32.7" y="28.2">U1</text>
<text x="32.7" y="74.1">RAK3172</text>
</g>
<g font-size=".9" fill="#0e0e0e">
<text x="131.5" y="76" transform="rotate(-90 131.5 76)">2</text>
<text x="131.5" y="85.9" transform="rotate(-90 131.5 85.9)">1</text>
<text x="43.9" y="96.4" transform="rotate(-90 43.9 96.4)">2</text>
<text x="43.9" y="106.3" transform="rotate(-90 43.9 106.3)">1</text>
</g>
</svg>
